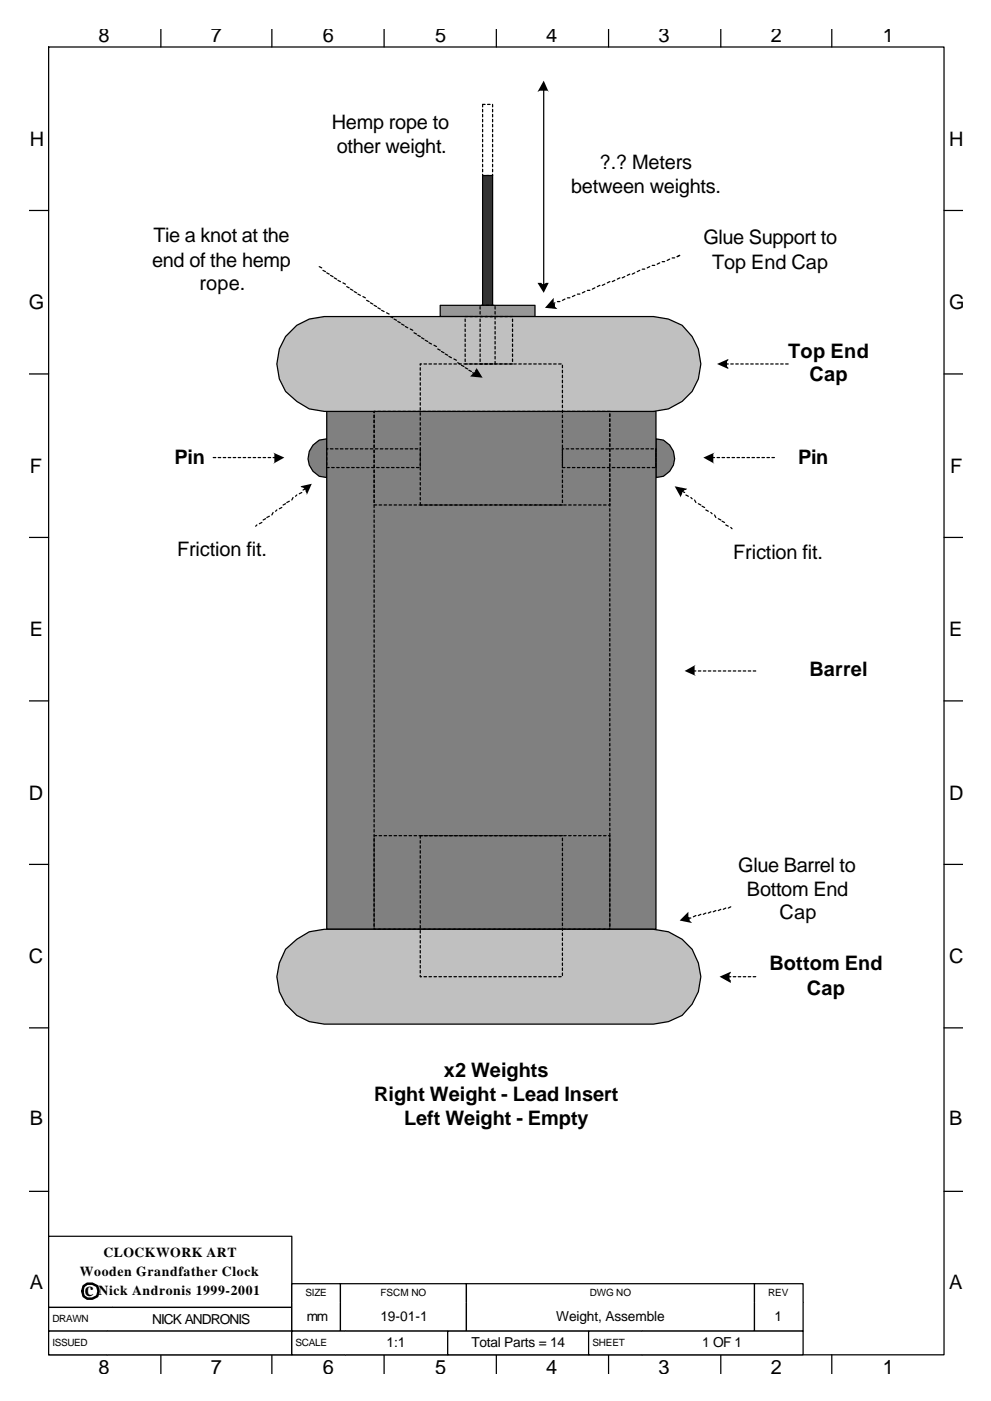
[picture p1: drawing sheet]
<svg xmlns="http://www.w3.org/2000/svg" width="210mm" height="297mm" viewBox="0 0 210 297" stroke-linecap="round" stroke-linejoin="round" font-family="sans-serif">
<g fill="none" stroke="#000" stroke-width=".26">
<path d="M102.4 23.2v.5M102.4 24.3v.5M102.4 25.3v.5M102.4 26.4v.5M102.4 27.4v.6M102.4 28.5v.5M102.4 29.5v.6M102.4 30.6v.5M102.4 31.7v.5M102.4 32.7v.5M102.4 33.8v.5M102.4 34.8v.6"/>
<path d="M102.4 35.9v.5M102.4 37v.2h.3M102.9 22.1h-.5v.6M103.2 37.2h.5M103.5 22.1h.5M104.5 37v.2h-.3M104.5 22.1v.6M104.5 23.2v.5M104.5 24.3v.5M104.5 25.3v.5M104.5 26.4v.5M104.5 27.4v.6"/>
<path d="M104.5 28.5v.5M104.5 29.5v.6M104.5 30.6v.5M104.5 31.7v.5M104.5 32.7v.5M104.5 33.8v.5M104.5 34.8v.6M104.5 35.9v.5"/>
</g>
<path d="M102.4 37.2h2.1v40h-2.1z" fill-rule="evenodd" fill="#333" stroke="#000" stroke-width=".26"/>
<path d="M200.3 252.6h4z" fill="#fff"/>
<g fill="none" stroke="#000" stroke-width=".26">
<path d="M10.3 10h190v277.2h-190zM34.1 6.2v3.8M57.7 6.2v3.8M81.5 6.2v3.8M105.3 6.2v3.8M129.1 6.2v3.8M152.9 6.2v3.8M176.5 6.2v3.8M6.3 44.6h4M129.4 59.7l-.5 .3M130.4 59.4l-.5 .3M131.5 58.9l-.5 .3"/>
<path d="M132.6 58.6l-.6 .3M133.6 58.1l-.5 .3M134.7 57.9l-.6 .2M135.7 57.3l-.5 .3M136.3 57.1h.5M137.8 56.5l-.5 .3M138.4 56.3h.5M140 55.7l-.6 .3M140.5 55.5h.5M142.1 54.9l-.5 .3M142.6 54.7h.5M144.2 54.2l-.5 .2"/>
<path d="M200.3 44.6h4M6.3 79.3h4M117.7 64.2l-.5 .3M118.3 63.9h.5M119.9 63.4l-.6 .3M120.4 63.1h.5M122 62.6l-.6 .3M122.5 62.4h.5M124.1 61.8l-.5 .3M124.6 61.6h.5M126.2 61l-.5 .3M127.3 60.5l-.6 .3"/>
<path d="M128.3 60.2l-.5 .3M154 77.2h.5M155 77.2h.6M156.1 77.2h.5M157.2 77.2h.5M158.2 77.2h.5M159.3 77.2h.5M160.3 77.2h.6M161.4 77.2h.5M162.5 77.2h.5M163.5 77.2h.5M164.6 77.2h.5"/>
<path d="M165.6 77.2h.6M166.7 77.2h.5M200.3 79.3h4M45.2 97h.6M46.3 97h.5M47.4 97h.5M48.4 97h.5M49.5 97h.5M50.5 97h.6M51.6 97h.5M52.7 97h.5M53.7 97h.5"/>
<path d="M54.8 97h.5M55.8 97h.6M56.9 97h.5M57.9 97h.6M151.1 97h.5M152.1 97h.6M153.2 97h.5M154.3 97h.5M155.3 97h.5M156.4 97h.5M157.4 97h.6M158.5 97h.5"/>
<path d="M159.5 97h.6M160.6 97h.5M161.7 97h.5M162.7 97h.5M163.8 97h.5M6.3 113.9h4M200.3 113.9h4M6.3 148.6h4M147.1 142.3h.5M148.2 142.3h.5M149.2 142.3h.6M150.3 142.3h.5"/>
<path d="M151.3 142.3h.6M152.4 142.3h.5M153.5 142.3h.5M154.5 142.3h.5M155.6 142.3h.5M156.6 142.3h.6M157.7 142.3h.5M158.7 142.3h.6M159.8 142.3h.5M200.3 148.6h4M6.3 183.3h4M146 194.6h.6"/>
<path d="M147.6 194.1l-.5 .3M148.7 193.9l-.5 .2M149.8 193.6l-.6 .3M150.8 193.3l-.5 .3M151.9 193.1l-.6 .2M152.9 192.8l-.5 .3M154 192.5l-.5 .3M155 192.3l-.5 .2M200.3 183.3h4M6.3 217.9h4M154.5 207.1h.5M155.6 207.1h.5"/>
<path d="M156.6 207.1h.6M157.7 207.1h.5M158.7 207.1h.6M159.8 207.1h.5M200.3 217.9h4M6.3 252.6h4M200.3 252.6h4M34.1 287.2v4.1M57.7 287.2v4.1M81.5 287.2v4.1M105.3 287.2v4.1M129.1 287.2v4.1"/>
<path d="M152.9 287.2v4.1M176.5 287.2v4.1"/>
</g>
<g fill="#000">
<path d="M117.5 63.1v1.1l.2 .3v.5l.6 .5-2.7-.2z" fill-rule="evenodd"/>
<path d="M152.1 77.2l2.4-1.1v.3l-.2 .2v1.1l.2 .3v.2z" fill-rule="evenodd"/>
<path d="M57.9 96l2.4 1-2.4 1.3 .3-.2v-1.9z" fill-rule="evenodd"/>
<path d="M149.2 97l2.4-1-.3 .2v1.9l.3 .2z" fill-rule="evenodd"/>
<path d="M145.3 142.3l2.3-1.4-.2 .3v1.9l.2 .2z" fill-rule="evenodd"/>
<path d="M146 193.3v1.1l.3 .2v.6l.5 .5-2.6-.5z" fill-rule="evenodd"/>
<path d="M152.7 207.1l2.3-1.1v.3l-.2 .3v1l.2 .3v.5z" fill-rule="evenodd"/>
</g>
<g fill="#969696" stroke="#000" stroke-width=".26">
<path d="M98.4 67.1h10.1v10.1h-10.1z" fill-rule="evenodd"/>
<path d="M93.4 64.7h20.1v2.4h-20.1z" fill-rule="evenodd"/>
</g>
<g fill="none" stroke="#000" stroke-width=".26">
<path d="M101.9 76.6v.6h.5M101.9 65v.5M101.9 66.1v.5M101.9 67.1v.5M101.9 68.2v.5M101.9 69.2v.6M101.9 70.3v.5M101.9 71.3v.6M101.9 72.4v.5M101.9 73.5v.5M101.9 74.5v.6M101.9 75.6v.5"/>
<path d="M102.1 64.7h.6M102.9 77.2h.6M103.2 64.7h.5M104 77.2h.5M104.2 64.7h.6M105 65v.5M105 66.1v.5M105 67.1v.5M105 68.2v.5M105 69.2v.6M105 70.3v.5M105 71.3v.6"/>
<path d="M105 72.4v.5M105 73.5v.5M105 74.5v.6M105 75.6v.5M105 76.6v.6"/>
</g>
<g fill="#808080" stroke="#000" stroke-width=".26">
<path d="M119.3 95.2h19.9v-2.2a4.1 4.1 0 0 1 3.9 4.1 4.1 4.1 0 0 1-3.9 4.1v-2.1h-19.9z" fill-rule="evenodd"/>
<path d="M66.4 94.4l1.3-1.1 1.6-.3v2.2h19.9v3.9h-19.9v2.1a4.1 4.1 0 0 1-3.6-2.5 4.1 4.1 0 0 1 .7-4.3z" fill-rule="evenodd"/>
</g>
<path d="M69.3 95.2v3.9" fill="none" stroke="#000" stroke-width=".26"/>
<path d="M69.3 87.2h69.9v109.8h-69.9z" fill-rule="evenodd" fill="#808080" stroke="#000" stroke-width=".26"/>
<g fill="none" stroke="#000" stroke-width=".26">
<path d="M79.4 88v.5M79.4 89.1v.5M79.4 90.1v.6M79.4 91.2v.5M79.4 92.3v.5M79.4 93.3v.5M79.4 94.4v.5M79.4 95.4v.6M79.4 96.5v.5M79.4 97.5v.6M79.4 98.6v.5M79.4 99.7v.5"/>
<path d="M79.6 87.2h-.2v.3M80.2 87.2h.5M81.2 87.2h.6M82.3 87.2h.5M83.3 87.2h.6M84.4 87.2h.5M85.5 87.2h.5M86.5 87.2h.5M87.6 87.2h.5M88.6 87.2h.6M89.7 87.2h.5M90.8 87.2h.5"/>
<path d="M91.8 87.2h.5M92.9 87.2h.5M93.9 87.2h.6M95 87.2h.5M96 87.2h.6M97.1 87.2h.5M98.2 87.2h.5M99.2 87.2h.5M100.3 87.2h.5M101.3 87.2h.6M102.4 87.2h.5M103.5 87.2h.5"/>
<path d="M104.5 87.2h.5M105.6 87.2h.5M106.6 87.2h.6M107.7 87.2h.5M108.7 87.2h.6M109.8 87.2h.5M110.9 87.2h.5M111.9 87.2h.5M113 87.2h.5M114 87.2h.6M115.1 87.2h.5M116.2 87.2h.5"/>
<path d="M117.2 87.2h.5M118.3 87.2h.5M119.3 87.2h.6M120.4 87.2h.5M121.4 87.2h.6M122.5 87.2h.5M123.6 87.2h.5M124.6 87.2h.5M125.7 87.2h.5M126.7 87.2h.6M127.8 87.2h.5M128.9 87.2h.5"/>
<path d="M129.4 87.8v.5M129.4 88.8v.5M129.4 89.9v.5M129.4 90.9v.6M129.4 92v.5M129.4 93v.6M129.4 94.1v.5M129.4 95.2v.5M129.4 96.2v.5M129.4 97.3v.5M129.4 98.3v.6M129.4 99.4v.5"/>
<path d="M79.4 100.7v.5M79.4 101.8v.5M79.4 102.8v.6M79.4 103.9v.5M79.4 105v.5M79.4 106v.5M79.4 107.1v.5M79.4 108.1v.6M79.4 109.2v.5M79.4 110.2v.6M79.4 111.3v.5M79.4 112.4v.5"/>
<path d="M79.4 113.4v.5M79.4 114.5v.5M79.4 115.5v.6M79.4 116.6v.5M79.4 117.7v.5M79.4 118.7v.5M79.4 119.8v.5M129.4 100.5v.5M129.4 101.5v.5M129.4 102.6v.5M129.4 103.6v.6M129.4 104.7v.5"/>
<path d="M129.4 105.7v.6M129.4 106.8v.5M129.4 107.9v.5M129.4 108.9v.5M129.4 110v.5M129.4 111v.6M129.4 112.1v.5M129.4 113.2v.5M129.4 114.2v.5M129.4 115.3v.5M129.4 116.3v.6M129.4 117.4v.5"/>
<path d="M129.4 118.4v.6M129.4 119.5v.5M79.4 120.8v.6M79.4 121.9v.5M79.4 122.9v.6M79.4 124v.5M79.4 125.1v.5M79.4 126.1v.5M79.4 127.2v.5M79.4 128.2v.6M79.4 129.3v.5M79.4 130.4v.5"/>
<path d="M79.4 131.4v.5M79.4 132.5v.5M79.4 133.5v.6M79.4 134.6v.5M79.4 135.6v.6M79.4 136.7v.5M79.4 137.8v.5M79.4 138.8v.5M79.4 139.9v.5M129.4 120.6v.5M129.4 121.6v.5M129.4 122.7v.5"/>
<path d="M129.4 123.7v.6M129.4 124.8v.5M129.4 125.9v.5M129.4 126.9v.5M129.4 128v.5M129.4 129v.6M129.4 130.1v.5M129.4 131.1v.6M129.4 132.2v.5M129.4 133.3v.5M129.4 134.3v.5M129.4 135.4v.5"/>
<path d="M129.4 136.4v.6M129.4 137.5v.5M129.4 138.6v.5M129.4 139.6v.5M79.4 140.9v.6M79.4 142v.5M79.4 143.1v.5M79.4 144.1v.5M79.4 145.2v.5M79.4 146.2v.6M79.4 147.3v.5M79.4 148.3v.6"/>
<path d="M79.4 149.4v.5M79.4 150.5v.5M79.4 151.5v.5M79.4 152.6v.5M79.4 153.6v.6M79.4 154.7v.5M79.4 155.8v.5M79.4 156.8v.5M79.4 157.9v.5M79.4 158.9v.6M79.4 160v.5M129.4 140.7v.5"/>
<path d="M129.4 141.7v.6M129.4 142.8v.5M129.4 143.8v.6M129.4 144.9v.5M129.4 146v.5M129.4 147v.5M129.4 148.1v.5M129.4 149.1v.6M129.4 150.2v.5M129.4 151.3v.5M129.4 152.3v.5M129.4 153.4v.5"/>
<path d="M129.4 154.4v.6M129.4 155.5v.5M129.4 156.5v.6M129.4 157.6v.5M129.4 158.7v.5M129.4 159.7v.5M79.4 161v.6M79.4 162.1v.5M79.4 163.2v.5M79.4 164.2v.5M79.4 165.3v.5M79.4 166.3v.6"/>
<path d="M79.4 167.4v.5M79.4 168.5v.5M79.4 169.5v.5M79.4 170.6v.5M79.4 171.6v.6M79.4 172.7v.5M79.4 173.7v.6M79.4 174.8v.5M79.4 175.9v.5M79.4 176.9v.5M79.4 178v.5M79.4 179v.6"/>
<path d="M129.4 160.8v.5M129.4 161.8v.6M129.4 162.9v.5M129.4 164v.5M129.4 165v.5M129.4 166.1v.5M129.4 167.1v.6M129.4 168.2v.5M129.4 169.2v.6M129.4 170.3v.5M129.4 171.4v.5M129.4 172.4v.5"/>
<path d="M129.4 173.5v.5M129.4 174.5v.6M129.4 175.6v.5M129.4 176.7v.5M129.4 177.7v.5M129.4 178.8v.5M129.4 179.8v.6M79.4 197h.5M79.4 180.1v.5M79.4 181.2v.5M79.4 182.2v.5M79.4 183.3v.5"/>
<path d="M79.4 184.3v.6M79.4 185.4v.5M79.4 186.4v.6M79.4 187.5v.5M79.4 188.6v.5M79.4 189.6v.5M79.4 190.7v.5M79.4 191.7v.6M79.4 192.8v.5M79.4 193.9v.5M79.4 194.9v.5M79.4 196v.5"/>
<path d="M80.4 197h.6M81.5 197h.5M82.5 197h.6M83.6 197h.5M84.7 197h.5M85.7 197h.6M86.8 197h.5M87.8 197h.6M88.9 197h.5M90 197h.5M91 197h.5M92.1 197h.5"/>
<path d="M93.1 197h.6M94.2 197h.5M95.2 197h.6M96.3 197h.5M97.4 197h.5M98.4 197h.6M99.5 197h.5M100.5 197h.6M101.6 197h.5M102.7 197h.5M103.7 197h.5M104.8 197h.5"/>
<path d="M105.8 197h.6M106.9 197h.5M107.9 197h.6M109 197h.5M110.1 197h.5M111.1 197h.6M112.2 197h.5M113.2 197h.6M114.3 197h.5M115.4 197h.5M116.4 197h.5M117.5 197h.5"/>
<path d="M118.5 197h.6M119.6 197h.5M120.6 197h.6M121.7 197h.5M122.8 197h.5M123.8 197h.6M124.9 197h.5M125.9 197h.6M127 197h.5M128.1 197h.5M129.4 196.8v.2h-.3M129.4 180.9v.5"/>
<path d="M129.4 181.9v.6M129.4 183v.5M129.4 184.1v.5M129.4 185.1v.5M129.4 186.2v.5M129.4 187.2v.6M129.4 188.3v.5M129.4 189.4v.5M129.4 190.4v.5M129.4 191.5v.5M129.4 192.5v.6M129.4 193.6v.5"/>
<path d="M129.4 194.6v.6M129.4 195.7v.5"/>
</g>
<path d="M63 69l2.6-1.4 3.2-.5h69.8l3.2 .5 2.9 1.4a10.2 10.2 0 0 1 3.5 11.3 10.2 10.2 0 0 1-9.6 6.9h-69.8l-3.2-.5-2.6-1.6a9.7 9.7 0 0 1-2.4-13.8z" fill-rule="evenodd" fill="#c0c0c0" stroke="#000" stroke-width=".26"/>
<g fill="none" stroke="#000" stroke-width=".26">
<path d="M89.2 78v.5M89.2 79v.6M89.4 77.2h-.2v.2M90 77.2h.5M91 77.2h.5M92.1 77.2h.5M93.1 77.2h.6M94.2 77.2h.5M95.2 77.2h.6M96.3 77.2h.5M97.4 77.2h.5M98.4 77.2h.6"/>
<path d="M99.5 77.2h.5M100.5 77.2h.6M101.6 77.2h.5M102.7 77.2h.5M103.7 77.2h.5M104.8 77.2h.5M105.8 77.2h.6M106.9 77.2h.5M107.9 77.2h.6M109 77.2h.5M110.1 77.2h.5M111.1 77.2h.6"/>
<path d="M112.2 77.2h.5M113.2 77.2h.6M114.3 77.2h.5M115.4 77.2h.5M116.4 77.2h.5M117.5 77.2h.5M118.5 77.2h.6M119.3 77.4v.6M119.3 78.5v.5M119.3 79.6v.5M79.4 88v.5M79.4 89.1v.5"/>
<path d="M79.4 90.1v.6M79.4 91.2v.5M79.4 92.3v.5M79.4 93.3v.5M79.4 94.4v.5M79.4 95.4v.6M79.4 96.5v.5M79.4 97.5v.6M79.4 98.6v.5M79.4 99.7v.5M79.6 87.2h-.2v.3M80.2 87.2h.5"/>
<path d="M81.2 87.2h.6M82.3 87.2h.5M83.3 87.2h.6M84.4 87.2h.5M85.5 87.2h.5M86.5 87.2h.5M87.6 87.2h.5M88.6 87.2h.6M89.2 80.1v.5M89.2 81.1v.6M89.2 82.2v.5M89.2 83.3v.5"/>
<path d="M89.2 84.3v.5M89.2 85.4v.5M89.2 86.4v.6M89.2 87.5v.5M89.2 88.5v.6M89.2 89.6v.5M89.2 90.7v.5M89.2 91.7v.6M89.2 92.8v.5M89.2 93.8v.6M89.2 94.9v.5M89.2 96v.5"/>
<path d="M89.2 97v.5M89.2 98.1v.5M89.2 99.1v.6M89.7 87.2h.5M90.8 87.2h.5M91.8 87.2h.5M92.9 87.2h.5M93.9 87.2h.6M95 87.2h.5M96 87.2h.6M97.1 87.2h.5M98.2 87.2h.5"/>
<path d="M99.2 87.2h.5M100.3 87.2h.5M101.3 87.2h.6M102.4 87.2h.5M103.5 87.2h.5M104.5 87.2h.5M105.6 87.2h.5M106.6 87.2h.6M107.7 87.2h.5M108.7 87.2h.6M109.8 87.2h.5M110.9 87.2h.5"/>
<path d="M111.9 87.2h.5M113 87.2h.5M114 87.2h.6M115.1 87.2h.5M116.2 87.2h.5M117.2 87.2h.5M118.3 87.2h.5M119.3 87.2h.6M119.3 80.6v.5M119.3 81.7v.5M119.3 82.7v.6M119.3 83.8v.5"/>
<path d="M119.3 84.8v.6M119.3 85.9v.5M119.3 87v.5M119.3 88v.5M119.3 89.1v.5M119.3 90.1v.6M119.3 91.2v.5M119.3 92.3v.5M119.3 93.3v.5M119.3 94.4v.5M119.3 95.4v.6M119.3 96.5v.5"/>
<path d="M119.3 97.5v.6M119.3 98.6v.5M119.3 99.7v.5M120.4 87.2h.5M121.4 87.2h.6M122.5 87.2h.5M123.6 87.2h.5M124.6 87.2h.5M125.7 87.2h.5M126.7 87.2h.6M127.8 87.2h.5M128.9 87.2h.5"/>
<path d="M129.4 87.8v.5M129.4 88.8v.5M129.4 89.9v.5M129.4 90.9v.6M129.4 92v.5M129.4 93v.6M129.4 94.1v.5M129.4 95.2v.5M129.4 96.2v.5M129.4 97.3v.5M129.4 98.3v.6M129.4 99.4v.5"/>
<path d="M79.4 107.1h.5M79.4 100.7v.5M79.4 101.8v.5M79.4 102.8v.6M79.4 103.9v.5M79.4 105v.5M79.4 106v.5M80.4 107.1h.6M81.5 107.1h.5M82.5 107.1h.6M83.6 107.1h.5M84.7 107.1h.5"/>
<path d="M85.7 107.1h.6M86.8 107.1h.5M87.8 107.1h.6M88.9 107.1h.8M89.2 100.2v.5M89.2 101.2v.6M89.2 102.3v.5M89.2 103.4v.5M89.2 104.4v.6M89.2 105.5v.5M89.2 106.5v.6M90 107.1h.8"/>
<path d="M91 107.1h.8M92.1 107.1h.8M93.1 107.1h.8M94.2 107.1h.8M95.2 107.1h.8M96.3 107.1h.8M97.4 107.1h.8M98.4 107.1h.8M99.5 107.1h.8M100.5 107.1h.8M101.6 107.1h.8M102.7 107.1h.8"/>
<path d="M103.7 107.1h.8M104.8 107.1h.8M105.8 107.1h.8M106.9 107.1h.8M107.9 107.1h.8M109 107.1h.8M110.1 107.1h.8M111.1 107.1h.8M112.2 107.1h.8M113.2 107.1h.8M114.3 107.1h.8M115.4 107.1h.8"/>
<path d="M116.4 107.1h.8M117.5 107.1h.8M118.5 107.1h.8M119.3 100.7v.5M119.3 101.8v.5M119.3 102.8v.6M119.3 103.9v.5M119.3 105v.5M119.3 106v.5M119.6 107.1h.5M120.6 107.1h.6M121.7 107.1h.5"/>
<path d="M122.8 107.1h.5M123.8 107.1h.6M124.9 107.1h.5M125.9 107.1h.6M127 107.1h.5M128.1 107.1h.5M129.4 106.8v.3h-.3M129.4 100.5v.5M129.4 101.5v.5M129.4 102.6v.5M129.4 103.6v.6M129.4 104.7v.5"/>
<path d="M129.4 105.7v.6"/>
</g>
<path d="M60.6 201.3l2.4-2.2 2.6-1.5 3.2-.6h69.8a10.1 10.1 0 0 1 8.2 15.9l-2.1 2.4-2.9 1.3-3.2 .5h-69.8a10.1 10.1 0 0 1-8.2-15.8z" fill-rule="evenodd" fill="#c0c0c0" stroke="#000" stroke-width=".26"/>
<g fill="none" stroke="#000" stroke-width=".26">
<path d="M115.4 19v41.5M67.7 56.5l.6 .3M68.5 57.3l.6 .3M69.3 57.9l.5 .2M70.1 58.4l.5 .2M70.9 58.9l.5 .3M71.7 59.4l.5 .3M72.8 60l.5 .2M73.6 60.8l.5 .2M74.3 61.3l.6 .3M75.1 61.8l.6 .3M75.9 62.4l.6 .2"/>
<path d="M77 62.9l.5 .2M77.8 63.7l.5 .2M78.6 64.2l.5 .3M79.4 64.7l.5 .3M80.2 65.3l.5 .2M81 65.8l.5 .3M82 66.3l.5 .3M82.8 67.1l.5 .3M83.6 67.6l.5 .3M84.4 68.2l.5 .2M85.2 68.7l.5 .3M86 69.2l.5 .3"/>
<path d="M87 69.8l.6 .2M87.8 70.6l.6 .2M88.6 71.1l.6 .2M89.4 71.6l.6 .3M90.2 72.1l.6 .3M91 72.7l.5 .2M92.1 73.2l.5 .3M92.9 74l.5 .3M93.7 74.5l.5 .3M94.5 75.1l.5 .2M95.2 75.6l.6 .2M96.3 76.1l.5 .3"/>
<path d="M97.1 76.9l.5 .3M97.9 77.4l.5 .3M98.7 77.2h.5M98.7 67.1h.5M98.7 67.6v.6M98.7 68.7v.5M98.7 69.8v.5M98.7 70.8v.5M98.7 71.9v.5M98.7 72.9v.6M98.7 74v.5M98.7 75.1v.5"/>
<path d="M98.7 76.1v.5M98.7 78l.5 .2M99.5 78.5l.5 .3M99.7 77.2h.6M99.7 67.1h.6M100.3 79l.5 .3M100.8 77.2h.5M100.8 67.1h.5M101.9 77.2h.5M101.9 67.1h.5M101.9 67.6v.6M101.9 68.7v.5"/>
<path d="M101.9 69.8v.5M101.9 70.8v.5M101.9 71.9v.5M101.9 72.9v.6M101.9 74v.5M101.9 75.1v.5M101.9 76.1v.5M102.9 77.2h.6M102.9 67.1h.6M104 77.2h.5M104 67.1h.5M105 76.6v.6h.6"/>
<path d="M105 68.2v.5M105 69.2v.6M105 70.3v.5M105 71.3v.6M105 72.4v.5M105 73.5v.5M105 74.5v.6M105 75.6v.5M105.6 67.1h-.6v.5M106.1 77.2h.5M106.1 67.1h.5M107.2 77.2h.5"/>
<path d="M107.2 67.1h.5M108.2 77.2h.5M108.2 67.1h.5M108.7 67.6v.6M108.7 68.7v.5M108.7 69.8v.5M108.7 70.8v.5M108.7 71.9v.5M108.7 72.9v.6M108.7 74v.5M108.7 75.1v.5M108.7 76.1v.5"/>
<path d="M69.3 99.1h.5M69.3 96v.5M69.3 97v.5M69.3 98.1v.5M69.6 95.2h-.3v.2M70.1 95.2h.5M70.4 99.1h.5M71.2 95.2h.5M71.4 99.1h.6M72.2 95.2h.6M72.5 99.1h.5M73.3 95.2h.5"/>
<path d="M73.6 99.1h.5M74.3 95.2h.6M74.6 99.1h.5M75.4 95.2h.5M75.7 99.1h.5M76.5 95.2h.5M76.7 99.1h.6M77.5 95.2h.6M77.8 99.1h.5M78.6 95.2h.5M78.8 99.1h.6M79.6 95.2h.6"/>
<path d="M79.9 99.1h.5M80.7 95.2h.5M81 99.1h.5M81.8 95.2h.5M82 99.1h.5M82.8 95.2h.5M83.1 99.1h.5M83.9 95.2h.5M84.1 99.1h.6M84.9 95.2h.6M85.2 99.1h.5M86 95.2h.5"/>
<path d="M86.3 99.1h.5M87 95.2h.6M87.3 99.1h.5M88.1 95.2h.5M88.4 99.1h.5M89.2 95.2v.5M89.2 96.2v.5M89.2 97.3v.5M89.2 98.3v.6M119.3 96v.5M119.3 97v.5M119.3 98.1v.5"/>
<path d="M119.3 99.1h.6M119.6 95.2h-.3v.2M120.1 95.2h.5M120.4 99.1h.5M121.2 95.2h.5M121.4 99.1h.6M122.2 95.2h.6M122.5 99.1h.5M123.3 95.2h.5M123.6 99.1h.5M124.4 95.2h.5M124.6 99.1h.5"/>
<path d="M125.4 95.2h.5M125.7 99.1h.5M126.5 95.2h.5M126.7 99.1h.6M127.5 95.2h.6M127.8 99.1h.5M128.6 95.2h.5M128.9 99.1h.5M129.6 95.2h.6M129.9 99.1h.5M130.7 95.2h.5M131 99.1h.5"/>
<path d="M131.8 95.2h.5M132 99.1h.6M132.8 95.2h.5M133.1 99.1h.5M133.9 95.2h.5M134.1 99.1h.6M134.9 95.2h.6M135.2 99.1h.5M136 95.2h.5M136.3 99.1h.5M137.1 95.2h.5M137.3 99.1h.5"/>
<path d="M138.1 95.2h.5M138.4 99.1h.5M139.2 95.2v3.9M54.5 111.3l-.3 .3M55.6 110.8l-.6 .2M56.4 110l-.6 .2M57.1 109.4l-.5 .3M57.9 108.7l-.2 .5M58.7 108.1l-.2 .3M59.8 107.6l-.5 .3M60.6 106.8l-.5 .3M61.4 106.3l-.5 .2"/>
<path d="M62.2 105.5l-.3 .5M63 105l-.3 .2M64 104.4l-.5 .3M64.8 103.6l-.5 .3M144.7 104.2l.6 .2M145.5 105l.5 .2M146.6 105.5l.2 .2M147.4 106l.2 .5M148.2 106.8l.5 .3M149 107.3l.5 .3M149.8 108.1l.5 .3M150.8 108.7l.3 .2"/>
<path d="M151.6 109.2l.3 .5M152.4 110l.5 .2M153.2 110.5l.5 .3M154 111.3l.5 .3M155 111.8l.3 .3M79.4 177.2h.5M79.4 177.7v.5M79.4 178.8v.5M79.4 179.8v.6M80.4 177.2h.6M81.5 177.2h.5M82.5 177.2h.6"/>
<path d="M83.6 177.2h.5M84.7 177.2h.5M85.7 177.2h.6M86.8 177.2h.5M87.8 177.2h.6M88.9 177.2h.8M89.2 177.2v.5M89.2 178.2v.6M89.2 179.3v.5M90 177.2h.8M91 177.2h.8M92.1 177.2h.8"/>
<path d="M93.1 177.2h.8M94.2 177.2h.8M95.2 177.2h.8M96.3 177.2h.8M97.4 177.2h.8M98.4 177.2h.8M99.5 177.2h.8M100.5 177.2h.8M101.6 177.2h.8M102.7 177.2h.8M103.7 177.2h.8M104.8 177.2h.8"/>
<path d="M105.8 177.2h.8M106.9 177.2h.8M107.9 177.2h.8M109 177.2h.8M110.1 177.2h.8M111.1 177.2h.8M112.2 177.2h.8M113.2 177.2h.8M114.3 177.2h.8M115.4 177.2h.8M116.4 177.2h.8M117.5 177.2h.8"/>
<path d="M118.5 177.2h.8M119.3 177.7v.5M119.3 178.8v.5M119.3 179.8v.6M119.6 177.2h.5M120.6 177.2h.6M121.7 177.2h.5M122.8 177.2h.5M123.8 177.2h.6M124.9 177.2h.5M125.9 177.2h.6M127 177.2h.5"/>
<path d="M128.1 177.2h.5M129.1 177.2h.3v.2M129.4 178v.5M129.4 179v.6M79.4 196.8v.2h.2M79.4 180.9v.5M79.4 181.9v.6M79.4 183v.5M79.4 184.1v.5M79.4 185.1v.5M79.4 186.2v.5M79.4 187.2v.6"/>
<path d="M79.4 188.3v.5M79.4 189.4v.5M79.4 190.4v.5M79.4 191.5v.5M79.4 192.5v.6M79.4 193.6v.5M79.4 194.6v.6M79.4 195.7v.5M80.2 197h.5M81.2 197h.6M82.3 197h.5M83.3 197h.6"/>
<path d="M84.4 197h.5M85.5 197h.5M86.5 197h.5M87.6 197h.5M88.6 197h.6M89.2 180.4v.5M89.2 181.4v.5M89.2 182.5v.5M89.2 183.5v.6M89.2 184.6v.5M89.2 185.6v.6M89.2 186.7v.5"/>
<path d="M89.2 187.8v.5M89.2 188.8v.6M89.2 189.9v.5M89.2 190.9v.6M89.2 192v.5M89.2 193.1v.5M89.2 194.1v.5M89.2 195.2v.5M89.2 196.2v.6M89.2 197.3v.5M89.2 198.3v.6M89.2 199.4v.5"/>
<path d="M89.7 197h.5M90.8 197h.5M91.8 197h.5M92.9 197h.5M93.9 197h.6M95 197h.5M96 197h.6M97.1 197h.5M98.2 197h.5M99.2 197h.5M100.3 197h.5M101.3 197h.6"/>
<path d="M102.4 197h.5M103.5 197h.5M104.5 197h.5M105.6 197h.5M106.6 197h.6M107.7 197h.5M108.7 197h.6M109.8 197h.5M110.9 197h.5M111.9 197h.5M113 197h.5M114 197h.6"/>
<path d="M115.1 197h.5M116.2 197h.5M117.2 197h.5M118.3 197h.5M119.3 197h.6M119.3 180.9v.5M119.3 181.9v.6M119.3 183v.5M119.3 184.1v.5M119.3 185.1v.5M119.3 186.2v.5M119.3 187.2v.6"/>
<path d="M119.3 188.3v.5M119.3 189.4v.5M119.3 190.4v.5M119.3 191.5v.5M119.3 192.5v.6M119.3 193.6v.5M119.3 194.6v.6M119.3 195.7v.5M119.3 196.8v.5M119.3 197.8v.5M119.3 198.9v.5M119.3 199.9v.6"/>
<path d="M120.4 197h.5M121.4 197h.6M122.5 197h.5M123.6 197h.5M124.6 197h.5M125.7 197h.5M126.7 197h.6M127.8 197h.5M128.9 197h.5M129.4 180.1v.5M129.4 181.2v.5M129.4 182.2v.5"/>
<path d="M129.4 183.3v.5M129.4 184.3v.6M129.4 185.4v.5M129.4 186.4v.6M129.4 187.5v.5M129.4 188.6v.5M129.4 189.6v.5M129.4 190.7v.5M129.4 191.7v.6M129.4 192.8v.5M129.4 193.9v.5M129.4 194.9v.5"/>
<path d="M129.4 196v.5M89.2 206.8v.3h.2M89.2 200.5v.5M89.2 201.5v.6M89.2 202.6v.5M89.2 203.6v.6M89.2 204.7v.5M89.2 205.8v.5M90 207.1h.5M91 207.1h.5M92.1 207.1h.5M93.1 207.1h.6"/>
<path d="M94.2 207.1h.5M95.2 207.1h.6M96.3 207.1h.5M97.4 207.1h.5M98.4 207.1h.6M99.5 207.1h.5M100.5 207.1h.6M101.6 207.1h.5M102.7 207.1h.5M103.7 207.1h.5M104.8 207.1h.5M105.8 207.1h.6"/>
<path d="M106.9 207.1h.5M107.9 207.1h.6M109 207.1h.5M110.1 207.1h.5M111.1 207.1h.6M112.2 207.1h.5M113.2 207.1h.6M114.3 207.1h.5M115.4 207.1h.5M116.4 207.1h.5M117.5 207.1h.5M118.5 207.1h.6"/>
<path d="M119.3 201v.5M119.3 202.1v.5M119.3 203.1v.5M119.3 204.2v.5M119.3 205.2v.6M119.3 206.3v.5"/>
</g>
<g fill="#000">
<path d="M115.4 17.1l1 2.4-.2-.3h-1.6l-.6 .3z" fill-rule="evenodd"/>
<path d="M114 60h.8l.3 .2 1.3-.2-1 2.1z" fill-rule="evenodd"/>
<path d="M101.1 78l1.3 2.1-2.7-.3 1.1-1z" fill-rule="evenodd"/>
<path d="M63.8 103.1l2.3-.5-1 2.4-.3-1.1z" fill-rule="evenodd"/>
<path d="M143.1 103.1l2.7 .5-1.1 .8-.2 1.1z" fill-rule="evenodd"/>
</g>
<path d="M10.3 262.1h51.6v15.1h-51.6z" fill-rule="evenodd" fill="#fff" stroke="#000" stroke-width=".26"/>
<path d="M61.9 272.2h10.3v3.9h-10.3z" fill-rule="evenodd" fill="#fff"/>
<path d="M61.9 276.1v-3.9h10.3v3.9" fill="none" stroke="#000" stroke-width=".26"/>
<path d="M72.2 272.2h26.8v3.9h-26.8z" fill-rule="evenodd" fill="#fff"/>
<path d="M72.2 276.1v-3.9h26.8v3.9" fill="none" stroke="#000" stroke-width=".26"/>
<path d="M99 272.2h61.1v3.9h-61.1z" fill-rule="evenodd" fill="#fff"/>
<path d="M99 276.1v-3.9h61.1v3.9" fill="none" stroke="#000" stroke-width=".26"/>
<path d="M160.1 272.2h10.3v3.9h-10.3z" fill-rule="evenodd" fill="#fff"/>
<path d="M160.1 276.1v-3.9h10.3v3.9" fill="none" stroke="#000" stroke-width=".26"/>
<path d="M10.3 277.2h13.5v5h-13.5z" fill-rule="evenodd" fill="#fff"/>
<path d="M23.8 277.2h-13.5v5h13.5" fill="none" stroke="#000" stroke-width=".26"/>
<path d="M23.8 277.2h38.1v5h-38.1z" fill-rule="evenodd" fill="#fff"/>
<path d="M23.8 277.2h38.1v5h-38.1" fill="none" stroke="#000" stroke-width=".26"/>
<path d="M61.9 276.1h10.3v6.1h-10.3z" fill-rule="evenodd" fill="#fff"/>
<path d="M61.9 276.1v6.1h10.3v-6.1" fill="none" stroke="#000" stroke-width=".26"/>
<path d="M72.2 276.1h26.8v6.1h-26.8z" fill-rule="evenodd" fill="#fff"/>
<path d="M72.2 276.1v6.1h26.8v-6.1" fill="none" stroke="#000" stroke-width=".26"/>
<path d="M99 276.1h61.1v6.1h-61.1z" fill-rule="evenodd" fill="#fff"/>
<path d="M99 276.1v6.1h61.1v-6.1" fill="none" stroke="#000" stroke-width=".26"/>
<path d="M160.1 276.1h10.3v6.1h-10.3z" fill-rule="evenodd" fill="#fff"/>
<path d="M160.1 276.1v6.1h10.3v-6.1" fill="none" stroke="#000" stroke-width=".26"/>
<path d="M10.3 282.2h12.5v5h-12.5z" fill-rule="evenodd" fill="#fff"/>
<path d="M22.8 282.2h-12.5v5h12.5" fill="none" stroke="#000" stroke-width=".26"/>
<path d="M22.8 282.2h39.1v5h-39.1z" fill-rule="evenodd" fill="#fff"/>
<path d="M22.8 282.2h39.1v5h-39.1" fill="none" stroke="#000" stroke-width=".26"/>
<path d="M61.9 282.2h11.4v5h-11.4z" fill-rule="evenodd" fill="#fff"/>
<path d="M73.3 282.2h-11.4v5h11.4" fill="none" stroke="#000" stroke-width=".26"/>
<path d="M73.3 282.2h21.7v5h-21.7z" fill-rule="evenodd" fill="#fff"/>
<path d="M73.3 282.2h21.7v5h-21.7" fill="none" stroke="#000" stroke-width=".26"/>
<path d="M95 282.2h29.9v5h-29.9z" fill-rule="evenodd" fill="#fff" stroke="#000" stroke-width=".26"/>
<path d="M124.9 282.2h11.4v5h-11.4z" fill-rule="evenodd" fill="#fff"/>
<path d="M136.3 282.2h-11.4v5h11.4" fill="none" stroke="#000" stroke-width=".26"/>
<path d="M136.3 282.2h34.1v5h-34.1z" fill-rule="evenodd" fill="#fff"/>
<path d="M136.3 282.2h34.1v5h-34.1" fill="none" stroke="#000" stroke-width=".26"/>
<path d="M17.7 272.7l.8-.5h1.1l1 .5 .3 1.1-.3 1-1 .5h-1.1l-.8-.5-.2-1z" fill="none" stroke="#000" stroke-width=".53"/>
<g font-size="4.2">
<text x="20.9" y="8.9">8</text>
<text x="44.7" y="8.9">7</text>
<text x="68.5" y="8.9">6</text>
<text x="92.3" y="8.9">5</text>
<text x="115.9" y="8.9">4</text>
<text x="139.7" y="8.9">3</text>
<text x="163.5" y="8.9">2</text>
<text x="187.3" y="8.9">1</text>
<text x="70.4" y="27.4">Hemp rope to</text>
<text x="6.3" y="30.9">H</text>
<text x="71.4" y="32.5">other weight.</text>
<text x="127.3" y="35.9">?.? Meters</text>
<text x="201.3" y="30.9">H</text>
<text x="121.2" y="40.9">between weights.</text>
<text x="32.5" y="51.2">Tie a knot at the</text>
<text x="149.2" y="51.8">Glue Support to</text>
<text x="32.3" y="56.5">end of the hemp</text>
<text x="151.1" y="57.1">Top End Cap</text>
<text x="6.1" y="65.5">G</text>
<text x="42.3" y="61.6">rope.</text>
<text x="201.3" y="65.5">G</text>
<text x="167.2" y="75.8">Top End</text>
<text x="171.7" y="80.9">Cap</text>
<text x="6.3" y="100.2">F</text>
<text x="37" y="98.3">Pin</text>
<text x="169.3" y="98.3">Pin</text>
<text x="201.6" y="100.2">F</text>
<text x="37.6" y="117.9">Friction fit.</text>
<text x="155.6" y="118.4">Friction fit.</text>
<text x="6.3" y="134.8">E</text>
<text x="201.3" y="134.8">E</text>
<text x="171.7" y="143.3">Barrel</text>
<text x="6.1" y="169.5">D</text>
<text x="201.3" y="169.5">D</text>
<text x="156.6" y="184.9">Glue Barrel to</text>
<text x="158.5" y="189.9">Bottom End</text>
<text x="165.4" y="194.9">Cap</text>
<text x="6.1" y="204.2">C</text>
<text x="163.2" y="205.8">Bottom End</text>
<text x="201.3" y="204.2">C</text>
<text x="171.2" y="211">Cap</text>
<text x="79.4" y="233.5">Right Weight - Lead Insert</text>
<text x="94.2" y="228.2">x2 Weights</text>
<text x="6.3" y="238.6">B</text>
<text x="85.7" y="238.6">Left Weight - Empty</text>
<text x="201.3" y="238.6">B</text>
<text x="6.3" y="273.2">A</text>
<text x="18" y="274.8">c</text>
<text x="201.3" y="273.2">A</text>
<text x="20.9" y="291.2">8</text>
<text x="44.7" y="291.2">7</text>
<text x="68.5" y="291.2">6</text>
<text x="92.3" y="291.2">5</text>
<text x="115.9" y="291.2">4</text>
<text x="139.7" y="291.2">3</text>
<text x="163.5" y="291.2">2</text>
<text x="187.3" y="291.2">1</text>
</g>
<g font-size="2.9">
<text x="22" y="266.6">CLOCKWORK ART</text>
<text x="16.9" y="270.6">Wooden Grandfather Clock</text>
<text x="20.9" y="274.5">Nick Andronis 1999-2001</text>
<text x="32.3" y="280.6">NICK ANDRONIS</text>
<text x="65.1" y="280.1">mm</text>
<text x="80.7" y="280.1">19-01-1</text>
<text x="118" y="280.1">Weight, Assemble</text>
<text x="164.3" y="280.1">1</text>
<text x="82" y="285.7">1:1</text>
<text x="100" y="285.7">Total Parts = 14</text>
<text x="149" y="285.7">1 OF 1</text>
</g>
<g font-size="2.1">
<text x="64.8" y="274.8">SIZE</text>
<text x="80.7" y="274.8">FSCM NO</text>
<text x="125.1" y="274.8">DWG NO</text>
<text x="163" y="274.8">REV</text>
<text x="11.1" y="280.4">DRAWN</text>
<text x="11.1" y="285.4">ISSUED</text>
<text x="62.7" y="285.4">SCALE</text>
<text x="125.7" y="285.4">SHEET</text>
</g>
</svg>
